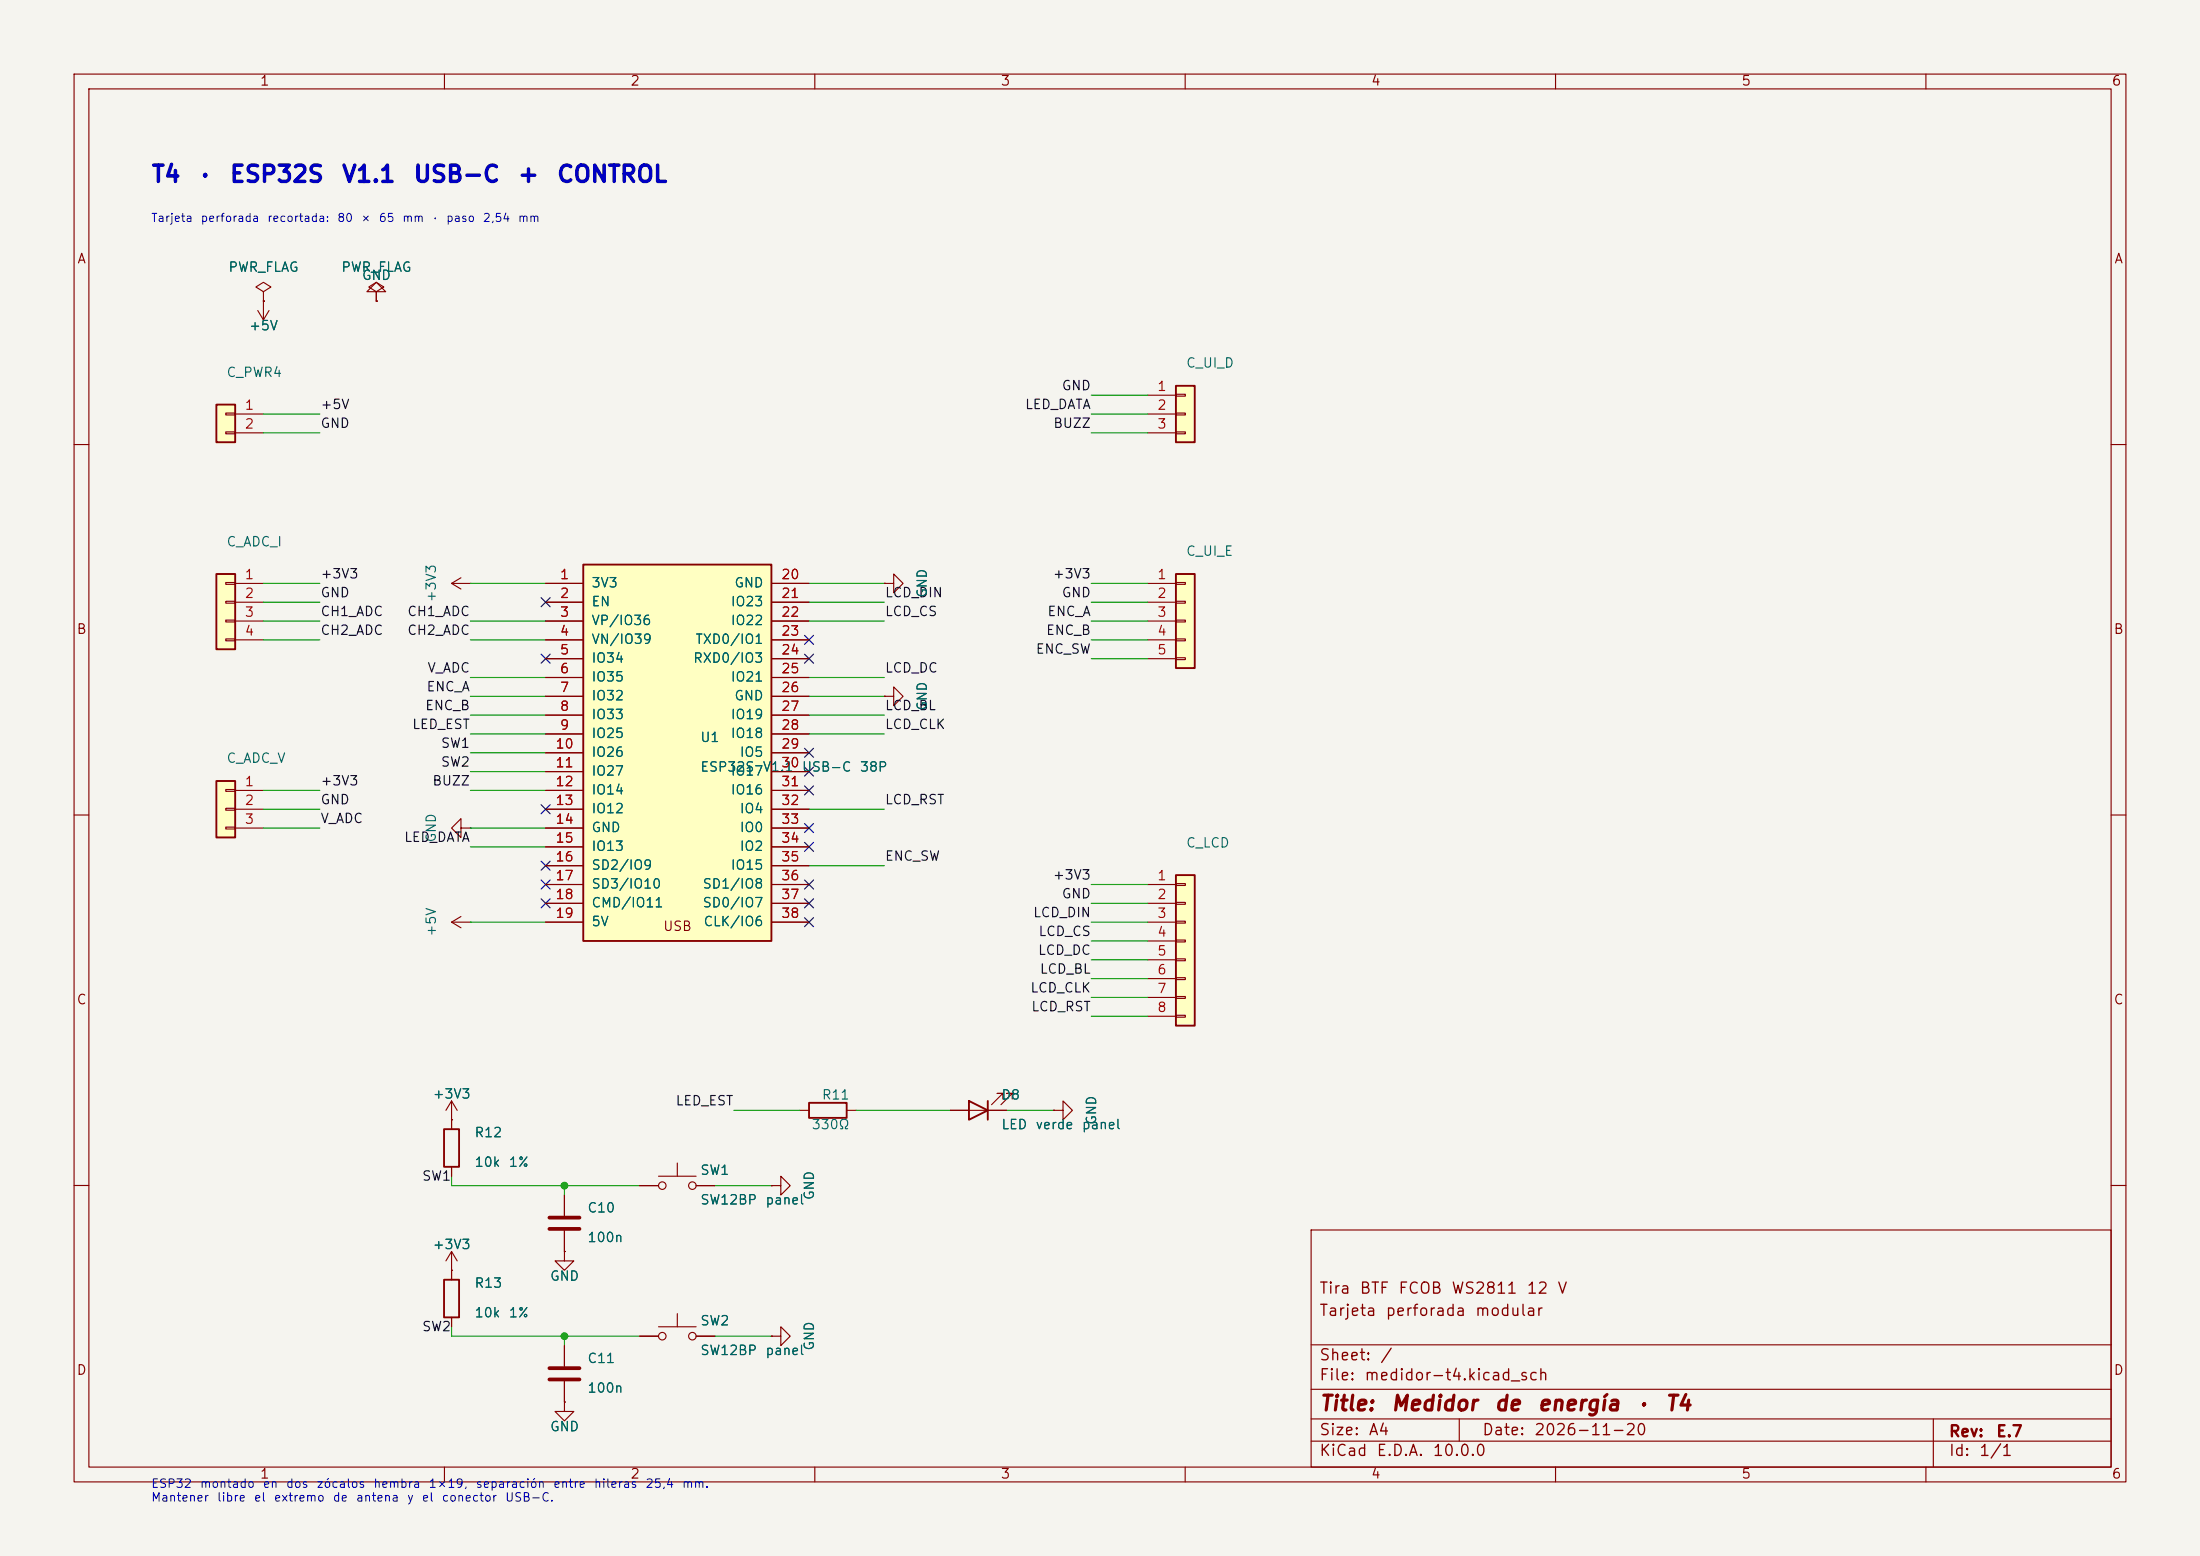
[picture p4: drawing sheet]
<svg xmlns="http://www.w3.org/2000/svg" width="297mm" height="210mm" viewBox="0 0 297 210" stroke-linecap="round" stroke-linejoin="round" font-family="sans-serif">
<path d="M0 0h297v210h-297z" fill="#f5f4ef" stroke="#f5f4ef" stroke-width=".14"/>
<g fill="none" stroke="#840000" stroke-width=".15">
<path d="M10 10h277v190h-277zM12 12h273v186h-273zM60 10v2M110 10v2M160 10v2M210 10v2M260 10v2M10 60h2M285 60h2M10 110h2M62.2 111.8v-1.3l-1.2 1.3 1.2 1.2v-1.2h1.3M63.5 111.8h.1"/>
<path d="M285 110h2M61 151.1h.1M61 148.6v3.8M61 157.5v1.3M61 148.6l-.8 1.3M61 148.6l.7 1.3M10 160h2M76.2 168.9v1.3h1.3l-1.3 1.3-1.3-1.3h1.3M76.2 168.9h.1M76.2 161.3v2.8M76.2 166.1v2.8M177 166h108v32h-108z"/>
<path d="M285 160h2M60 198v2M76.2 189.2v1.3h1.3l-1.3 1.3-1.3-1.3h1.3M76.2 189.2h.1M76.2 181.6v2.8M76.2 186.4v2.8M110 198v2M160 198v2M177 194.5h108M177 191.5h108M177 187.5h108M177 181.5h108"/>
<path d="M197 191.5v3M210 198v2M260 198v2M261 191.5v6.5"/>
</g>
<path d="M59.9 152.4h2.1v5.1h-2.1z" fill="none" stroke="#840000" stroke-width=".25"/>
<path d="M74.2 164.3h4M74.2 165.9h4M74.2 184.7h4M74.2 186.2h4" fill="none" stroke="#840000" stroke-width=".51"/>
<path d="M158.7 118.1h2.6v20.3h-2.6z" fill="#ffffc2"/>
<path d="M158.7 118.1h2.6v20.3h-2.6zM109.2 148.8h5.1v2.1h-5.1zM130.8 148.6l2.5 1.3-2.5 1.2zM133.3 148.6v2.5" fill="none" stroke="#840000" stroke-width=".25"/>
<g fill="none" stroke="#840000" stroke-width=".15">
<path d="M154.9 119.4h3.8M158.7 119.3h1.3v.2h-1.3zM154.9 121.9h3.8M154.9 124.5h3.8M154.9 127h3.8M154.9 129.5h3.8M154.9 132.1h3.8M154.9 134.6h3.8M154.9 137.2h3.8M158.7 121.8h1.3v.2h-1.3zM158.7 124.3h1.3v.3h-1.3zM158.7 126.9h1.3v.2h-1.3z"/>
<path d="M158.7 129.4h1.3v.3h-1.3zM158.7 132h1.3v.2h-1.3zM158.7 134.5h1.3v.2h-1.3zM158.7 137h1.3v.3h-1.3zM107.9 149.9h1.3M114.3 149.9h1.3M128.3 149.9h7.6M135.4 148.3v-.7h-.8h.8l-1.5 1.5M136.7 148.3v-.7h-.8h.8l-1.6 1.5M142.2 149.9h1.3v-1.3l1.3 1.3-1.3 1.2v-1.2M142.2 149.9h.1"/>
</g>
<path d="M78.7 76.2h25.4v50.8h-25.4z" fill="#ffffc2"/>
<path d="M78.7 76.2h25.4v50.8h-25.4z" fill="none" stroke="#840000" stroke-width=".25"/>
<g fill="none" stroke="#840000" stroke-width=".15">
<path d="M73.7 78.7h5M104.1 78.7h5.1M73.7 81.3h5M73.7 83.8h5M73.7 86.4h5M73.7 88.9h5M73.7 91.4h5M73.7 94h5M73.7 96.5h5M73.7 99.1h5M104.1 81.3h5.1M104.1 83.8h5.1"/>
<path d="M104.1 86.4h5.1M104.1 88.9h5.1M104.1 91.4h5.1M104.1 94h5.1M104.1 96.5h5.1M104.1 99.1h5.1M73.7 101.6h5M73.7 104.1h5M73.7 106.7h5M73.7 109.2h5M73.7 111.8h5M73.7 114.3h5"/>
<path d="M73.7 116.8h5M73.7 119.4h5M104.1 101.6h5.1M104.1 104.1h5.1M104.1 106.7h5.1M104.1 109.2h5.1M104.1 111.8h5.1M104.1 114.3h5.1M104.1 116.8h5.1M104.1 119.4h5.1M61 124.5h2.5M61 124.5l1.2 .7"/>
<path d="M62.2 123.7l-1.2 .8M63.5 124.5h.1M73.7 121.9h5M73.7 124.5h5M104.1 121.9h5.1M104.1 124.5h5.1M88.9 179.1h5.1M91.4 177.3v1.8M86.4 180.3h2.5M94 180.3h2.5"/>
<circle cx="89.4" cy="180.3" r=".51"/>
<circle cx="93.5" cy="180.3" r=".51"/>
</g>
<path d="M158.7 77.5h2.6v12.7h-2.6z" fill="#ffffc2"/>
<path d="M158.7 77.5h2.6v12.7h-2.6z" fill="none" stroke="#840000" stroke-width=".25"/>
<g fill="none" stroke="#840000" stroke-width=".15">
<path d="M119.4 78.7h1.2v-1.2l1.3 1.2-1.3 1.3v-1.3M119.4 78.7h.1M154.9 78.7h3.8M158.7 78.6h1.3v.3h-1.3zM119.4 94h1.2v-1.3l1.3 1.3-1.3 1.3v-1.3M119.4 94h.1M154.9 81.3h3.8M154.9 83.8h3.8M154.9 86.4h3.8M154.9 88.9h3.8M158.7 81.2h1.3v.2h-1.3zM158.7 83.7h1.3v.2h-1.3z"/>
<path d="M158.7 86.2h1.3v.3h-1.3zM158.7 88.8h1.3v.2h-1.3z"/>
</g>
<path d="M158.7 52.1h2.6v7.6h-2.6z" fill="#ffffc2"/>
<path d="M158.7 52.1h2.6v7.6h-2.6z" fill="none" stroke="#840000" stroke-width=".25"/>
<path d="M154.9 53.3h3.8M154.9 55.9h3.8M154.9 58.4h3.8M158.7 53.2h1.3v.3h-1.3zM158.7 55.8h1.3v.2h-1.3zM158.7 58.3h1.3v.2h-1.3z" fill="none" stroke="#840000" stroke-width=".15"/>
<path d="M29.2 77.5h2.5v10.1h-2.5z" fill="#ffffc2"/>
<path d="M29.2 77.5h2.5v10.1h-2.5z" fill="none" stroke="#840000" stroke-width=".25"/>
<path d="M30.5 78.6h1.2v.3h-1.2zM31.7 78.7h3.9M30.5 81.2h1.2v.2h-1.2zM30.5 83.7h1.2v.2h-1.2zM30.5 86.2h1.2v.3h-1.2zM31.7 81.3h3.9M31.7 83.8h3.9M31.7 86.4h3.9" fill="none" stroke="#840000" stroke-width=".15"/>
<path d="M29.2 54.6h2.5v5.1h-2.5z" fill="#ffffc2"/>
<path d="M29.2 54.6h2.5v5.1h-2.5z" fill="none" stroke="#840000" stroke-width=".25"/>
<g fill="none" stroke="#840000" stroke-width=".15">
<path d="M35.6 39.4l1-.7-1-.6-1.1 .6 1.1 .7v1.2M50.8 39.4h1.3l-1.3-1.3-1.3 1.3h1.3v1.2M30.5 55.8h1.2v.2h-1.2zM30.5 58.3h1.2v.2h-1.2zM31.7 55.9h3.9M31.7 58.4h3.9M34.8 41.9l.8 1.3M35.6 40.6h.1M35.6 40.6v2.6M36.3 41.9l-.7 1.3M50.8 40.6h.1M61 78.7l1.2 .8"/>
<path d="M61 78.7h2.5M62.2 78l-1.2 .7M63.5 78.7h.1"/>
</g>
<path d="M29.2 105.4h2.5v7.6h-2.5z" fill="#ffffc2"/>
<path d="M29.2 105.4h2.5v7.6h-2.5zM59.9 172.7h2.1v5.1h-2.1z" fill="none" stroke="#840000" stroke-width=".25"/>
<g fill="none" stroke="#840000" stroke-width=".15">
<path d="M35.6 40.6h.1M50.8 40.6h.1M73.7 78.7h5M104.1 78.7h5.1M119.4 78.7h.1M73.7 81.3h5M73.7 83.8h5M73.7 86.4h5M73.7 88.9h5M73.7 91.4h5M73.7 94h5M73.7 96.5h5"/>
<path d="M73.7 99.1h5M104.1 81.3h5.1M104.1 83.8h5.1M104.1 86.4h5.1M104.1 88.9h5.1M104.1 91.4h5.1M104.1 94h5.1M104.1 96.5h5.1M104.1 99.1h5.1M119.4 94h.1M30.5 106.6h1.2v.2h-1.2zM30.5 109.1h1.2v.2h-1.2z"/>
<path d="M30.5 111.6h1.2v.3h-1.2zM31.7 106.7h3.9M31.7 109.2h3.9M31.7 111.8h3.9M73.7 106.7h5M73.7 109.2h5M73.7 111.8h5M73.7 101.6h5M73.7 104.1h5M73.7 114.3h5M73.7 116.8h5M73.7 119.4h5"/>
<path d="M104.1 106.7h5.1M104.1 109.2h5.1M104.1 111.8h5.1M104.1 101.6h5.1M104.1 104.1h5.1M104.1 114.3h5.1M104.1 116.8h5.1M104.1 119.4h5.1M73.7 121.9h5M73.7 124.5h5M104.1 121.9h5.1M104.1 124.5h5.1"/>
<path d="M61 151.1h.1M61 151.1v1.3M61 157.5v1.3M88.9 158.8h5.1M91.4 157v1.8M128.3 149.9h2.5M133.3 149.9h2.6M142.2 149.9h.1M61 171.5h.1M61 168.9l-.8 1.3M61 168.9l.7 1.3M61 168.9v3.8"/>
<path d="M61 177.8v1.3M76.2 168.9h.1M76.2 161.3v2.8M76.2 166.1v2.8M86.4 160h2.5M94 160h2.5M104.1 160h1.3v-1.2l1.3 1.2-1.3 1.3v-1.3M104.1 160h.1M76.2 189.2h.1M76.2 181.6v2.8M76.2 186.4v2.8M86.4 180.3h2.5"/>
<path d="M94 180.3h2.5M104.1 180.3h1.3v-1.2l1.3 1.2-1.3 1.3v-1.3M104.1 180.3h.1"/>
<circle cx="89.4" cy="160" r=".51"/>
<circle cx="93.5" cy="160" r=".51"/>
</g>
<g fill="none" stroke="#009600" stroke-width=".15">
<path d="M35.6 58.4h7.6M35.6 55.9h7.6M147.3 58.4h7.6M147.3 55.9h7.6M147.3 53.3h7.6M35.6 78.7h7.6M63.5 78.7h10.2M109.2 78.7h10.2M147.3 78.7h7.6M35.6 81.3h7.6M35.6 83.8h7.6M35.6 86.4h7.6"/>
<path d="M63.5 83.8h10.2M63.5 96.5h10.2M63.5 99.1h10.2M63.5 86.4h10.2M63.5 91.4h10.2M63.5 94h10.2M109.2 81.3h10.2M109.2 83.8h10.2M109.2 96.5h10.2M109.2 99.1h10.2M109.2 91.4h10.2M109.2 94h10.2"/>
<path d="M147.3 81.3h7.6M147.3 83.8h7.6M147.3 86.4h7.6M147.3 88.9h7.6M35.6 109.2h7.6M35.6 111.8h7.6M35.6 106.7h7.6M63.5 101.6h10.2M63.5 104.1h10.2M63.5 111.8h10.2M63.5 106.7h10.2M63.5 114.3h10.2"/>
<path d="M109.2 116.8h10.2M109.2 109.2h10.2M147.3 119.4h7.6M63.5 124.5h10.2M147.3 137.2h7.6M147.3 134.6h7.6M147.3 132.1h7.6M147.3 129.5h7.6M147.3 127h7.6M147.3 124.5h7.6M147.3 121.9h7.6M61 158.8v1.2h25.4"/>
<path d="M99.1 149.9h8.8M115.6 149.9h12.7M135.9 149.9h6.3M61 179.1v1.2h25.4M76.2 160v1.3M96.5 160h7.6M76.2 180.3v1.3M96.5 180.3h7.6"/>
</g>
<g fill="none" stroke="#000084" stroke-width=".15">
<path d="M73.1 80.7l1.2 1.2M73.1 88.3l1.2 1.2M74.3 80.7l-1.2 1.2M74.3 88.3l-1.2 1.2M108.6 85.8l1.2 1.2M108.6 88.3l1.2 1.2M109.8 85.8l-1.2 1.2M109.8 88.3l-1.2 1.2M73.1 108.6l1.2 1.2M73.1 118.8l1.2 1.2M73.1 116.2l1.2 1.2M74.3 108.6l-1.2 1.2"/>
<path d="M74.3 118.8l-1.2 1.2M74.3 116.2l-1.2 1.2M108.6 118.8l1.2 1.2M108.6 106.1l1.2 1.2M108.6 111.2l1.2 1.2M108.6 113.7l1.2 1.2M108.6 103.5l1.2 1.2M108.6 101l1.2 1.2M109.8 118.8l-1.2 1.2M109.8 106.1l-1.2 1.2M109.8 111.2l-1.2 1.2M109.8 113.7l-1.2 1.2"/>
<path d="M109.8 103.5l-1.2 1.2M109.8 101l-1.2 1.2M73.1 121.3l1.2 1.2M74.3 121.3l-1.2 1.2M108.6 121.3l1.2 1.2M108.6 123.9l1.2 1.2M109.8 121.3l-1.2 1.2M109.8 123.9l-1.2 1.2"/>
</g>
<g fill="#009600" stroke="#009600" stroke-width=".14">
<circle cx="76.2" cy="180.3" r=".46"/>
<circle cx="76.2" cy="160" r=".46"/>
</g>
<g font-size="2.2" fill="#0000c2">
<text x="20.3" y="25.2">T4</text>
<text x="26.6" y="25.2">·</text>
<text x="30.9" y="25.2">ESP32S</text>
<text x="46" y="25.2">V1.1</text>
<text x="55.7" y="25.2">USB-C</text>
<text x="69.8" y="25.2">+</text>
<text x="75" y="25.2">CONTROL</text>
</g>
<g font-size="2" fill="#840000">
<text x="178" y="190.9">Title:</text>
<text x="187.7" y="190.9">Medidor</text>
<text x="201.6" y="190.9">de</text>
<text x="207.4" y="190.9">energía</text>
<text x="220.8" y="190.9">·</text>
<text x="224.7" y="190.9">T4</text>
</g>
<g font-size="1.5" fill="#840000">
<text x="178" y="178">Tarjeta</text>
<text x="178" y="175">Tira</text>
<text x="183.4" y="175">BTF</text>
<text x="186.9" y="178">perforada</text>
<text x="188.7" y="175">FCOB</text>
<text x="195.8" y="175">WS2811</text>
<text x="199" y="178">modular</text>
<text x="206" y="175">12</text>
<text x="210.1" y="175">V</text>
<text x="178" y="184">Sheet:</text>
<text x="186.2" y="184">/</text>
<text x="178" y="186.7">File:</text>
<text x="184.1" y="186.7">medidor-t4.kicad_sch</text>
<text x="178" y="196.9">KiCad</text>
<text x="178" y="194.1">Size:</text>
<text x="184.7" y="194.1">A4</text>
<text x="185.7" y="196.9">E.D.A.</text>
<text x="193.3" y="196.9">10.0.0</text>
<text x="200" y="194.1">Date:</text>
<text x="207" y="194.1">2026-11-20</text>
<text x="263" y="194.3">Rev:</text>
<text x="263" y="196.9">Id:</text>
<text x="267.1" y="196.9">1/1</text>
<text x="269.4" y="194.3">E.7</text>
</g>
<g font-size="1.3" fill="#840000">
<text x="35" y="11.9">1</text>
<text x="85" y="11.9">2</text>
<text x="135" y="11.9">3</text>
<text x="185" y="11.9">4</text>
<text x="235" y="11.9">5</text>
<text x="285" y="11.9">6</text>
<text x="10.3" y="35.9">A</text>
<text x="285.3" y="35.9">A</text>
<text x="10.3" y="85.9">B</text>
<text x="285.3" y="85.9">B</text>
<text x="89.4" y="126">USB</text>
<text x="10.3" y="135.9">C</text>
<text x="285.3" y="135.9">C</text>
<text x="10.3" y="185.9">D</text>
<text x="285.3" y="185.9">D</text>
<text x="35" y="199.9">1</text>
<text x="85" y="199.9">2</text>
<text x="135" y="199.9">3</text>
<text x="185" y="199.9">4</text>
<text x="235" y="199.9">5</text>
<text x="285" y="199.9">6</text>
</g>
<g font-size="1.3" fill="#006464">
<text x="30.7" y="37">PWR_FLAG</text>
<text x="46" y="37">PWR_FLAG</text>
<text x="48.8" y="38.1">GND</text>
<text x="33.5" y="44.9">+5V</text>
<text x="30.5" y="51.2">C_PWR4</text>
<text x="160" y="49.9">C_UI_D</text>
<text x="30.5" y="74.1">C_ADC_I</text>
<text x="160" y="75.3">C_UI_E</text>
<text x="59.2" y="81.4" transform="rotate(-90 59.2 81.4)">+3V3</text>
<text x="79.8" y="79.6">3V3</text>
<text x="79.8" y="82.1">EN</text>
<text x="98.6" y="82.1">IO23</text>
<text x="99.1" y="79.6">GND</text>
<text x="125.4" y="80.8" transform="rotate(-90 125.4 80.8)">GND</text>
<text x="79.8" y="84.7">VP/IO36</text>
<text x="79.8" y="87.2">VN/IO39</text>
<text x="79.8" y="89.8">IO34</text>
<text x="93.5" y="89.8">RXD0/IO3</text>
<text x="93.8" y="87.2">TXD0/IO1</text>
<text x="98.6" y="84.7">IO22</text>
<text x="79.8" y="92.3">IO35</text>
<text x="79.8" y="94.8">IO32</text>
<text x="98.6" y="92.3">IO21</text>
<text x="99.1" y="94.8">GND</text>
<text x="79.8" y="97.4">IO33</text>
<text x="79.8" y="99.9">IO25</text>
<text x="94.4" y="100.5">U1</text>
<text x="98.6" y="97.4">IO19</text>
<text x="98.6" y="99.9">IO18</text>
<text x="125.4" y="96" transform="rotate(-90 125.4 96)">GND</text>
<text x="30.5" y="103.3">C_ADC_V</text>
<text x="79.8" y="102.5">IO26</text>
<text x="79.8" y="105">IO27</text>
<text x="79.8" y="107.5">IO14</text>
<text x="94.4" y="104.5">ESP32S</text>
<text x="98.6" y="105">IO17</text>
<text x="98.6" y="107.5">IO16</text>
<text x="99.8" y="102.5">IO5</text>
<text x="102.9" y="104.5">V1.1</text>
<text x="108.2" y="104.5">USB-C</text>
<text x="116" y="104.5">38P</text>
<text x="59.2" y="113.8" transform="rotate(-90 59.2 113.8)">GND</text>
<text x="79.8" y="110.1">IO12</text>
<text x="79.8" y="112.6">GND</text>
<text x="99.8" y="110.1">IO4</text>
<text x="99.8" y="112.6">IO0</text>
<text x="79.8" y="115.2">IO13</text>
<text x="79.8" y="117.7">SD2/IO9</text>
<text x="98.6" y="117.7">IO15</text>
<text x="99.8" y="115.2">IO2</text>
<text x="160" y="114.7">C_LCD</text>
<text x="79.8" y="120.2">SD3/IO10</text>
<text x="79.8" y="122.8">CMD/IO11</text>
<text x="79.8" y="125.3">5V</text>
<text x="94.8" y="120.2">SD1/IO8</text>
<text x="94.8" y="122.8">SD0/IO7</text>
<text x="94.9" y="125.3">CLK/IO6</text>
<text x="59.2" y="126.5" transform="rotate(-90 59.2 126.5)">+5V</text>
<text x="58.3" y="148.6">+3V3</text>
<text x="110.9" y="148.7">R11</text>
<text x="135.1" y="148.7">D8</text>
<text x="64" y="153.8">R12</text>
<text x="109.5" y="152.7">330Ω</text>
<text x="135.1" y="152.7">LED</text>
<text x="139.7" y="152.7">verde</text>
<text x="146" y="152.7">panel</text>
<text x="148.3" y="151.9" transform="rotate(-90 148.3 151.9)">GND</text>
<text x="64" y="157.8">10k</text>
<text x="68.6" y="157.8">1%</text>
<text x="94.4" y="158.9">SW1</text>
<text x="79.2" y="168">100n</text>
<text x="79.2" y="164">C10</text>
<text x="94.4" y="162.9">SW12BP</text>
<text x="103.2" y="162.9">panel</text>
<text x="110.2" y="162.1" transform="rotate(-90 110.2 162.1)">GND</text>
<text x="58.3" y="168.9">+3V3</text>
<text x="74.2" y="173.2">GND</text>
<text x="64" y="174.1">R13</text>
<text x="64" y="178.1">10k</text>
<text x="68.6" y="178.1">1%</text>
<text x="94.4" y="179.2">SW2</text>
<text x="79.2" y="184.3">C11</text>
<text x="94.4" y="183.2">SW12BP</text>
<text x="103.2" y="183.2">panel</text>
<text x="110.2" y="182.4" transform="rotate(-90 110.2 182.4)">GND</text>
<text x="79.2" y="188.3">100n</text>
<text x="74.2" y="193.5">GND</text>
</g>
<g font-size="1.3" fill="#0f0f0f">
<text x="143.2" y="53">GND</text>
<text x="43.2" y="55.5">+5V</text>
<text x="43.2" y="58.1">GND</text>
<text x="138.3" y="55.5">LED_DATA</text>
<text x="142.1" y="58.1">BUZZ</text>
<text x="43.2" y="83.5">CH1_ADC</text>
<text x="43.2" y="78.4">+3V3</text>
<text x="43.2" y="80.9">GND</text>
<text x="54.9" y="83.5">CH1_ADC</text>
<text x="119.4" y="80.9">LCD_DIN</text>
<text x="119.4" y="83.5">LCD_CS</text>
<text x="141.3" y="83.5">ENC_A</text>
<text x="142" y="78.4">+3V3</text>
<text x="143.2" y="80.9">GND</text>
<text x="43.2" y="86">CH2_ADC</text>
<text x="54.9" y="86">CH2_ADC</text>
<text x="139.7" y="88.6">ENC_SW</text>
<text x="141.1" y="86">ENC_B</text>
<text x="57.5" y="93.6">ENC_A</text>
<text x="57.6" y="91.1">V_ADC</text>
<text x="119.4" y="91.1">LCD_DC</text>
<text x="55.6" y="98.7">LED_EST</text>
<text x="57.3" y="96.2">ENC_B</text>
<text x="59.4" y="101.3">SW1</text>
<text x="119.4" y="98.7">LCD_CLK</text>
<text x="119.4" y="96.2">LCD_BL</text>
<text x="43.2" y="106.3">+3V3</text>
<text x="58.3" y="106.3">BUZZ</text>
<text x="59.4" y="103.8">SW2</text>
<text x="43.2" y="111.4">V_ADC</text>
<text x="43.2" y="108.9">GND</text>
<text x="54.5" y="114">LED_DATA</text>
<text x="119.4" y="108.9">LCD_RST</text>
<text x="119.4" y="116.5">ENC_SW</text>
<text x="142" y="119">+3V3</text>
<text x="139.4" y="124.1">LCD_DIN</text>
<text x="143.2" y="121.6">GND</text>
<text x="140" y="129.2">LCD_DC</text>
<text x="140.1" y="126.7">LCD_CS</text>
<text x="140.3" y="131.7">LCD_BL</text>
<text x="139" y="134.3">LCD_CLK</text>
<text x="139.1" y="136.8">LCD_RST</text>
<text x="91.1" y="149.5">LED_EST</text>
<text x="56.9" y="159.7">SW1</text>
<text x="56.9" y="180">SW2</text>
</g>
<g font-size="1.3" fill="#a90000">
<text x="156.1" y="53.1">1</text>
<text x="32.9" y="55.6">1</text>
<text x="32.9" y="58.2">2</text>
<text x="156.1" y="55.6">2</text>
<text x="156.1" y="58.2">3</text>
<text x="32.9" y="78.5">1</text>
<text x="32.9" y="81">2</text>
<text x="32.9" y="83.6">3</text>
<text x="75.5" y="78.5">1</text>
<text x="75.5" y="81">2</text>
<text x="75.5" y="83.6">3</text>
<text x="105.4" y="78.5">20</text>
<text x="105.4" y="81">21</text>
<text x="105.4" y="83.6">22</text>
<text x="156.1" y="78.5">1</text>
<text x="156.1" y="81">2</text>
<text x="156.1" y="83.6">3</text>
<text x="32.9" y="86.1">4</text>
<text x="75.5" y="86.1">4</text>
<text x="75.5" y="88.6">5</text>
<text x="105.4" y="86.1">23</text>
<text x="105.4" y="88.6">24</text>
<text x="156.1" y="86.1">4</text>
<text x="156.1" y="88.6">5</text>
<text x="75.5" y="91.2">6</text>
<text x="75.5" y="93.7">7</text>
<text x="105.4" y="91.2">25</text>
<text x="105.4" y="93.7">26</text>
<text x="74.9" y="101.3">10</text>
<text x="75.5" y="96.3">8</text>
<text x="75.5" y="98.8">9</text>
<text x="105.4" y="96.3">27</text>
<text x="105.4" y="98.8">28</text>
<text x="105.4" y="101.3">29</text>
<text x="32.9" y="106.4">1</text>
<text x="74.9" y="103.9">11</text>
<text x="74.9" y="106.4">12</text>
<text x="105.4" y="103.9">30</text>
<text x="105.4" y="106.4">31</text>
<text x="32.9" y="109">2</text>
<text x="32.9" y="111.5">3</text>
<text x="74.9" y="109">13</text>
<text x="74.9" y="111.5">14</text>
<text x="105.4" y="109">32</text>
<text x="105.4" y="111.5">33</text>
<text x="74.9" y="114">15</text>
<text x="74.9" y="116.6">16</text>
<text x="74.9" y="119.1">17</text>
<text x="105.4" y="114">34</text>
<text x="105.4" y="116.6">35</text>
<text x="105.4" y="119.1">36</text>
<text x="156.1" y="119.1">1</text>
<text x="74.9" y="121.7">18</text>
<text x="74.9" y="124.2">19</text>
<text x="105.4" y="121.7">37</text>
<text x="105.4" y="124.2">38</text>
<text x="156.1" y="121.7">2</text>
<text x="156.1" y="124.2">3</text>
<text x="156.1" y="126.7">4</text>
<text x="156.1" y="129.3">5</text>
<text x="156.1" y="131.8">6</text>
<text x="156.1" y="134.4">7</text>
<text x="156.1" y="136.9">8</text>
</g>
<g font-size="1.2" fill="#0000c2">
<text x="20.3" y="201.1">ESP32</text>
<text x="20.3" y="203">Mantener</text>
<text x="26.9" y="201.1">montado</text>
<text x="29.2" y="203">libre</text>
<text x="34.2" y="203">el</text>
<text x="35.4" y="201.1">en</text>
<text x="36.9" y="203">extremo</text>
<text x="38.5" y="201.1">dos</text>
<text x="42.6" y="201.1">zócalos</text>
<text x="44.8" y="203">de</text>
<text x="48" y="203">antena</text>
<text x="50.3" y="201.1">hembra</text>
<text x="54.9" y="203">y</text>
<text x="56.8" y="203">el</text>
<text x="57.8" y="201.1">1×19,</text>
<text x="59.5" y="203">conector</text>
<text x="64.1" y="201.1">separación</text>
<text x="68.1" y="203">USB-C.</text>
<text x="74.6" y="201.1">entre</text>
<text x="80.1" y="201.1">hileras</text>
<text x="87" y="201.1">25,4</text>
<text x="92" y="201.1">mm.</text>
</g>
<g font-size="1.1" fill="#0000c2">
<text x="20.3" y="30.2">Tarjeta</text>
<text x="27" y="30.2">perforada</text>
<text x="36" y="30.2">recortada:</text>
<text x="45.4" y="30.2">80</text>
<text x="48.6" y="30.2">×</text>
<text x="51" y="30.2">65</text>
<text x="54.2" y="30.2">mm</text>
<text x="58.2" y="30.2">·</text>
<text x="60.1" y="30.2">paso</text>
<text x="65.1" y="30.2">2,54</text>
<text x="69.8" y="30.2">mm</text>
</g>
</svg>
